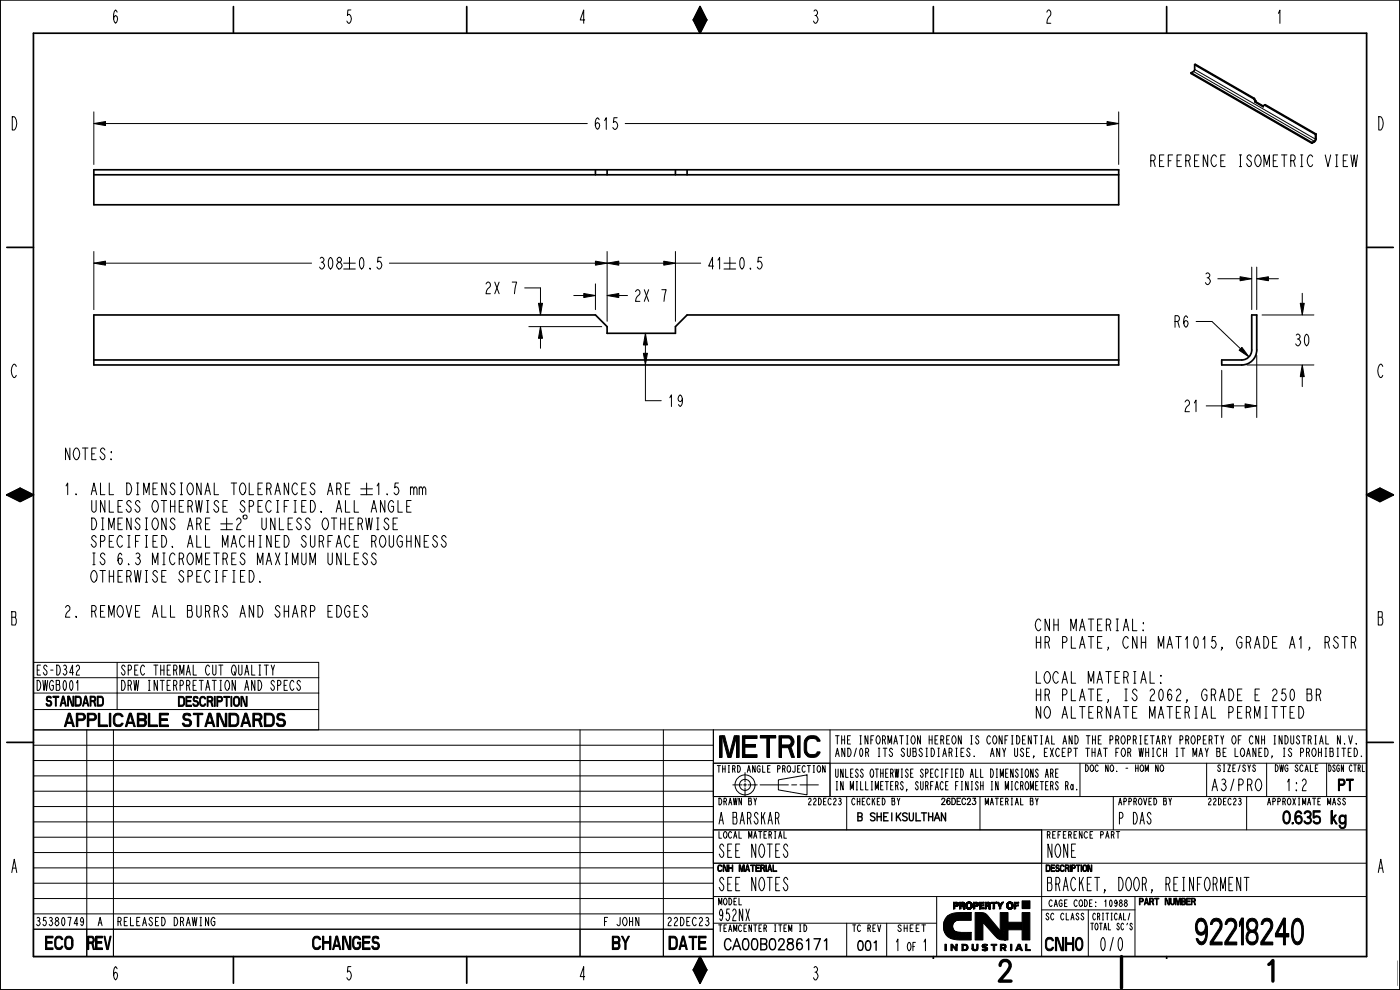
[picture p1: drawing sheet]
<svg xmlns="http://www.w3.org/2000/svg" width="420mm" height="297mm" viewBox="0 0 420 297" stroke-linecap="round" stroke-linejoin="round" font-family="sans-serif">
<g fill="#000">
<path d="M210 2l2 4h-4zM208 6h4l-2 4zM28.2 37.1l3.5-.6v1.2zM332.2 36.5l3.5 .6-3.5 .6zM28.2 79l3.5-.6v1.2zM182.2 79l3.5-.6v1.2zM178.7 78.4l3.5 .6-3.5 .6zM199.2 78.4l3.5 .6-3.5 .6zM162.2 98l.6 3.5h-1.2zM161.6 91h1.2l-.6 3.5zM175.2 88.1l3.5 .6-3.5 .6zM182.2 88.7l3.5-.6v1.2z"/>
<path d="M193.6 100l.6 3.5h-1.2zM372.1 83l3.5 .6-3.5 .6zM377.1 83.6l3.5-.6v1.2zM390.1 91h1.2l-.6 3.5zM193 106h1.2l-.6 3.5zM372.6 104.2l2.1 2.9-2.9-2zM390.7 109.5l.6 3.5h-1.2zM366.6 121.8l3.5-.6v1.2zM373.6 121.2l3.5 .6-3.5 .6zM2 148.5l4-2 4 2zM2 148.5h8l-4 2zM410 148.5l4-2 4 2z"/>
<path d="M410 148.5h8l-4 2zM59.2 214.4h.5v3.6h-.5zM284.1 275l7.3-1.2v2.3l-8 .1zM283.1 278h2.7zM283.1 277.9l2.7-.1zM283.1 278.1h2.7zM283.1 277.7l2.7-.1v.2l-2.7 .1zM283.1 278.2h2.8zM283.1 277.6l2.8-.1zM283.1 278.3l2.8-.1v.2h-2.8zM283.1 277.5l2.8-.1zM283.1 278.4l2.8 .1z"/>
<path d="M283.1 277.3l2.8-.1v.2l-2.8 .1zM283.2 278.5l2.7 .1zM283.2 277.2l2.8-.1zM283.2 278.6l2.8 .1-2.8 .1zM283.2 277.1l2.8-.1zM283.2 278.8h2.8zM283.2 277h2.8zM283.2 278.9h2.9zM283.2 276.9l2.9-.1-2.9 .2zM283.2 278.9l2.9 .1zM283.2 276.8h3zM283.2 279h3z"/>
<path d="M283.2 276.7l3-.1zM283.3 279.1h2.9zM283.3 276.6h3zM283.3 279.2h3zM283.3 276.6l3.1-.1zM283.3 279.2l3.1 .1zM283.3 276.5l3.1-.1zM283.3 279.3h3.2zM283.3 276.4h3.2zM283.3 279.4h3.2zM283.3 276.4l3.4-.1zM283.3 279.5h3.4z"/>
<path d="M283.3 276.3l3.5-.1zM283.4 279.5h3.4zM283.4 276.2h3.6zM283.4 279.6h3.6zM283.4 276.2l4.2-.1zM283.4 279.7h3.8zM283.4 279.7h4.4zM284.2 274.9l1-.6 1.3-.4 4.9-.1zM283.5 279.8l4.6-.1zM283.5 279.8l7.9-.1-6.1 1.8-1.2-.7zM292.6 273.8h2.2l1 .4 4.3 5 2.3-.3-3.3 2.4-4.2-4.6v5.3h-2.3zM300.1 273.8h2.3v2.9h4.3v2.2h-4.3l-2.3 .3z"/>
<path d="M306.7 270.2h2.3v2.4h-2.3zM306.7 273.8h2.3v8.2h-2.3zM210 287l2 4h-4zM208 291h4l-2 4zM283.5 283.3h.4v1.9h-.4zM285.3 281.5l6.1-1.8v2.3h-4zM285.3 283.3h.5l1 1.3 .4-1.3v1.9h-.4l-1.1-1.4v1.4h-.4zM286.8 283.3h.4l-.4 1.3zM289 283.6h1.3l.2 .8h-.4l-.3-.7zM288.6 285.2l1.6-.3-.5 .3zM288.6 283.3l.4 .3v1.3l.7-.1 .4-.4h.4l-.3 .5-1.6 .3zM288.6 283.3h1.1l.6 .3h-1.3z"/>
<path d="M291.6 283.3h.5v1.2h-.5zM291.6 284.5h.5zM291.6 284.6h.5zM291.6 284.7h.5zM291.7 284.7h.5zM291.7 284.7l.5 .1zM291.7 284.8h.6zM291.7 284.9h.7zM291.8 284.9h.7zM293 283.3h.5l-.2 1.6-1.5 .1 1.1-.3zM291.8 285h1.5l-.8 .2zM294.7 283.8h.5z"/>
<path d="M294.7 283.8l.5-.1zM294.7 283.9h.5zM294.7 283.7h.5zM294.7 283.7l.5-.1zM294.7 283.6h.5zM294.7 283.6h.6zM294.7 284h.6zM294.8 283.6h.5zM294.7 284h.7zM294.8 283.5h.6zM294.8 284h.6zM294.8 284l.7 .1z"/>
<path d="M294.9 284.7l1.3 .2-1.5 .1zM294.9 283.4l.6-.2 .8 .2-.3 .3zM294.8 284.1h.8zM294.8 284.1h1zM295.2 285.2h.7zM294.8 284.1l1.2 .1zM295.6 284.9l.7-.2-.1 .2zM296 283.7l.3-.3zM295 285.2l1-.1zM294.9 284.2h1.2zM294.9 285.1h1.2zM295 284.3h1.2z"/>
<path d="M295.1 284.3h1.1zM294.7 285h1.5zM295.2 284.3h1l.1 .4zM297.4 283.3h1.7v.3h-.7v1.6h-.4v-1.6h-.6zM299.1 281.3l3.3-2.4v3.1l-2.2-.1zM300.6 283.6h1.2l.1 .5h-.5l-.1-.5zM300.6 283.6v.7h1.2l-1.2 .2v.7h-.5zM300.1 283.3h1l-.5 .3-.5 1.6zM301 284.3l.9-.2zM300.6 284.5l1.2-.2-.4 .2 .5 .7h-.5l-.4-.7zM301.3 282h.5zM300.6 283.6l.5-.3 .7 .3z"/>
<path d="M303.2 283.3h.4v1.9h-.4zM305.5 283.3h.5l.1 1.2zM305.5 283.3l.2 .3-.4 .9h.8l-.1-1.2 .8 1.9h-.4l-.2-.4h-.9l-.2 .4h-.4zM307.7 283.3h.4v1.6h1.1v.3h-1.5z"/>
</g>
<g fill="none" stroke="#000" stroke-width=".3">
<path d="M208 6h4l-2 4zM210 2l2 4h-4zM28.2 37.1l3.5-.6v1.2zM28.2 33.6v15.7M31.7 37.1h144.5M187.6 37.1h144.6M332.2 36.5l3.5 .6-3.5 .6zM335.7 33.6v15.7M358.1 21.4l36.2 21v.2M358.4 20.8l36.3 21 .2-.1M28.2 79l3.5-.6v1.2zM28.2 75.5v17.4"/>
<path d="M31.7 79h61.8M116.8 79h61.9M178.7 78.4l3.5 .6-3.5 .6zM182.2 79l3.5-.6v1.2zM182.2 75.5v20.9M185.7 79h13.5M199.2 78.4l3.5 .6-3.5 .6zM202.7 75.5v20.9M202.7 79h7.5M157.4 86.4h4.8v4.6M158.7 98h21.9M161.6 91h1.2l-.6 3.5z"/>
<path d="M162.2 98l.6 3.5h-1.2zM172.2 88.7h3M175.2 88.1l3.5 .6-3.5 .6zM178.7 85.2v7.7M182.2 88.7l3.5-.6v1.2zM185.7 88.7h2.6M193.6 100l.6 3.5h-1.2zM358.9 96.4h4.7l8.6 8.2M365.4 83.6h6.7M372.1 83l3.5 .6-3.5 .6zM375.6 80.1v12.8M377.1 83.6l3.5-.6v1.2z"/>
<path d="M377.1 80.1v12.8M378.7 94.5h15.5M380.6 83.6h3M390.1 91h1.2l-.6 3.5zM390.7 88v3M162.2 101.5v3M193 106h1.2l-.6 3.5zM193.6 109.5v10.7h4.8M193.6 103.5v2.5M366.6 111.1v14.2M372.6 104.2l2.1 2.9-2.9-2zM374.2 109.5h20"/>
<path d="M377.1 106.6v18.7M390.7 109.5l.6 3.5h-1.2zM390.7 113v3M361.9 121.8h4.7M366.6 121.8l3.5-.6v1.2zM370.1 121.8h3.5M373.6 121.2l3.5 .6-3.5 .6zM2 148.5l4-2 4 2zM2 148.5h8l-4 2zM410 148.5l4-2 4 2zM410 148.5h8l-4 2zM10 198.7h85.6v14.2"/>
<path d="M35.1 198.7v14.2M10 203.3h85.6M26 219v68M34 219v68M58 214h2.9v.4h-2.9zM59.2 214.4h.5v3.6h-.5zM95.6 207.9h-85.6v79.1h400v-68h-400h85.6v-6.1h-85.6M174 219v68M199 219v68M214 219v68v-8.2h-204h204M249 219v20M10 237.4h204"/>
<path d="M10 232.8h204M10 228.2h204M10 223.6h204M214 229h35v10h-35zM214 239h196M214 229h196M219.9 235.5h2.7M223.1 235.5h.9M223.5 231.8v2.8M223.5 235v.9M223.5 236.4v2.4M224.4 235.5h2.8"/>
<path d="M228 235.5h8.5M233.5 234l8.6-1.5v6l-8.6-1.5zM237.5 235.5h1.5M240 235.5h5.5M254 239v10M294 239v10M297.2 227l.5-2.5 .6 2.5M297.4 226.1h.7M324 229v10M334 239v10M362 229v10M374 239v10"/>
<path d="M380 229v10M398 229v10M10 255.8h204M10 251.2h204M10 246.6h204M10 242h204M214 259h196M312.5 249v38M410 249h-196v10h98.5M10 274.2h204M10 269.6h204M10 265h204"/>
<path d="M10 260.4h204M214 277h67M214 269h196M254 277v10M266 277v10M281 269v18M283.1 277.9l2.7-.1zM283.1 278h2.7zM283.1 278.1h2.7zM283.1 277.7l2.7-.1v.2l-2.7 .1zM283.1 278.2h2.8zM283.1 277.6l2.8-.1z"/>
<path d="M283.1 278.3l2.8-.1v.2h-2.8zM283.1 277.5l2.8-.1zM283.1 278.4l2.8 .1zM283.1 277.3l2.8-.1v.2l-2.8 .1zM283.2 278.5l2.7 .1zM283.2 277.2l2.8-.1zM283.2 278.6l2.8 .1-2.8 .1zM283.2 277.1l2.8-.1zM283.2 277h2.8zM283.2 278.8h2.8zM283.2 278.9h2.9zM283.2 276.9l2.9-.1-2.9 .2z"/>
<path d="M283.2 278.9l2.9 .1zM283.2 276.8h3zM283.2 279h3zM283.2 276.7l3-.1zM283.3 279.1h2.9zM283.3 276.6h3zM283.3 279.2h3zM283.3 276.6l3.1-.1zM283.3 279.2l3.1 .1zM283.3 276.5l3.1-.1zM283.3 276.4h3.2zM283.3 279.3h3.2z"/>
<path d="M283.3 276.4l3.4-.1zM283.3 279.4h3.2zM283.3 276.3l3.5-.1zM283.3 279.5h3.4zM283.4 276.2h3.6zM283.4 279.5h3.4zM283.4 276.2l4.2-.1zM283.4 279.6h3.6zM283.4 279.7h3.8zM283.4 279.7h4.4zM283.5 279.8l7.9-.1-6.1 1.8-1.2-.7zM283.5 279.8l4.6-.1z"/>
<path d="M284.1 275l7.3-1.2v2.3l-8 .1zM284.2 274.9l1-.6 1.3-.4 4.9-.1zM292.6 273.8h2.2l1 .4 4.3 5 2.3-.3-3.3 2.4-4.2-4.6v5.3h-2.3zM300.1 273.8h2.3v2.9h4.3v2.2h-4.3l-2.3 .3zM306.7 270.2h2.3v2.4h-2.3zM306.7 273.8h2.3v8.2h-2.3zM312.5 273h28M326.5 273v14M340.5 269v18M208 291h4l-2 4zM210 287l2 4h-4zM283.5 283.3h.4v1.9h-.4z"/>
<path d="M285.3 281.5l6.1-1.8v2.3h-4zM285.3 283.3h.5l1 1.3 .4-1.3v1.9h-.4l-1.1-1.4v1.4h-.4zM286.8 283.3h.4l-.4 1.3zM288.6 283.3l.4 .3v1.3l.7-.1 .4-.4h.4l-.3 .5-1.6 .3zM288.6 285.2l1.6-.3-.5 .3zM288.6 283.3h1.1l.6 .3h-1.3zM289 283.6h1.3l.2 .8h-.4l-.3-.7zM291.6 283.3h.5v1.2h-.5zM291.6 284.5h.5zM291.6 284.6h.5zM291.6 284.7h.5zM291.7 284.7h.5z"/>
<path d="M291.7 284.7l.5 .1zM291.7 284.8h.6zM291.7 284.9h.7zM291.8 284.9h.7zM291.8 285h1.5l-.8 .2zM293 283.3h.5l-.2 1.6-1.5 .1 1.1-.3zM294.7 283.8h.5zM294.7 283.9h.5zM294.7 283.8l.5-.1zM294.7 283.7h.5zM294.7 283.7l.5-.1zM294.7 284h.6z"/>
<path d="M294.7 283.6h.5zM294.7 285h1.5zM294.7 284h.7zM294.7 283.6h.6zM294.8 284h.6zM294.8 283.6h.5zM294.8 284l.7 .1zM294.8 284.1h.8zM294.8 283.5h.6zM294.8 284.1h1zM294.8 284.1l1.2 .1zM294.9 283.4l.6-.2 .8 .2-.3 .3z"/>
<path d="M294.9 284.7l1.3 .2-1.5 .1zM294.9 285.1h1.2zM294.9 284.2h1.2zM295 284.3h1.2zM295 285.2l1-.1zM295.1 284.3h1.1zM295.2 284.3h1l.1 .4zM295.2 285.2h.7zM295.6 284.9l.7-.2-.1 .2zM296 283.7l.3-.3zM297.4 283.3h1.7v.3h-.7v1.6h-.4v-1.6h-.6zM299.1 281.3l3.3-2.4v3.1l-2.2-.1z"/>
<path d="M300.1 283.3h1l-.5 .3-.5 1.6zM300.6 283.6h1.2l.1 .5h-.5l-.1-.5zM300.6 283.6v.7h1.2l-1.2 .2v.7h-.5zM300.6 284.5l1.2-.2-.4 .2 .5 .7h-.5l-.4-.7zM300.6 283.6l.5-.3 .7 .3zM301 284.3l.9-.2zM301.3 282h.5zM303.2 283.3h.4v1.9h-.4zM305.5 283.3l.2 .3-.4 .9h.8l-.1-1.2 .8 1.9h-.4l-.2-.4h-.9l-.2 .4h-.4zM305.5 283.3h.5l.1 1.2zM307.7 283.3h.4v1.6h1.1v.3h-1.5zM314.1 290.7l.4-.7h.3a1.43 1.43 0 0 1-.3 2.3l-.4 1.7h1.2"/>
<circle cx="223.5" cy="235.5" r="3"/>
<circle cx="223.5" cy="235.5" r="1.66"/>
</g>
<g fill="none" stroke="#000" stroke-width=".51">
<path d="M0 0h420v297h-420zM10 10h400v277h-400zM70 2v8M140 2v8M208 6h4M208 6l2-4 2 4M208 6l2 4 2-4M280 2v8M350 2v8M358.4 19.4v1.7l-1 .8M358.4 19.4l.2-.1 17.8 10.2M358.4 19.4l17.8 10.2"/>
<path d="M357.4 21.9v.2l36.2 20.9M357.4 21.9l36.2 20.9M376.2 29.6l.4 .8M376.4 29.5l-.2 .1M376.4 29.5l.4 .8M376.6 30.4v.2M376.6 30.6l2.4 1.4v-.2l.6-.4 15.3 8.8M376.8 30.3l-.2 .1M376.8 30.5l-.2 .1M376.8 30.3v.2M376.8 30.5l2.2 1.3M379.4 31.5l15.3 8.8"/>
<path d="M28.2 50.9h307.5v10.5h-307.5zM28.2 52.4h307.5M178.7 50.9v1.5M182.2 50.9v1.5M202.7 50.9v1.5M206.2 50.9v1.5M393.6 42.8v.2M394.7 40.3l-.1 1.7-1 .8M394.9 40.2l-.1 1.9-1.2 .9M394.9 40.2l-.2 .1M2 74.2h8M410 74.2h8"/>
<path d="M28.2 94.5h150.5l3.5 3.5v2h20.5v-2l3.5-3.5h129.5v15h-307.5zM375.6 94.5h1.5v10.5a4.5 4.5 0 0 1-4.5 4.5h-6v-1.5h6a3 3 0 0 0 3-3zM28.2 108h307.5M2 148.5l4 2 4-2M2 148.5h8M2 148.5l4-2 4 2M410 148.5h8M410 148.5l4-2 4 2M410 148.5l4 2 4-2M2 222.7h8M410 222.7h8M70 287v8"/>
<path d="M140 287v8M208 291h4M208 291l2 4 2-4M208 291l2-4 2 4M280 287v8M301.4 284.5h.1"/>
</g>
<path d="M58 214.2h2.9" fill="none" stroke="#000" stroke-width=".43"/>
<path d="M275 287.8h144.2v8.6h-144.2z" fill-rule="evenodd" fill="#fff"/>
<path d="M300.1 289.6a1.52 1.52 0 0 1 1-1.4h1a1.58 1.58 0 0 1 .7 2.3l-.5 .9-2.5 2.9h3.5" fill="none" stroke="#000" stroke-width="1"/>
<path d="M217 281.4h32.2v4.6h-32.2z" fill-rule="evenodd" fill="#fff"/>
<g fill="none" stroke="#000" stroke-width=".42">
<path d="M219.3 282.4a.98 .98 0 0 0-1.2-.8 .98 .98 0 0 0-.7 1.3l.1 1.2a.89 .89 0 0 0 .9 .9 .89 .89 0 0 0 .9-.9M219.9 284.9l1.1-3.3 1.2 3.3M220.3 283.8h1.5M223.2 281.8l.7-.2a1.94 1.94 0 0 1 .6 2.7l-.2 .5-.7 .1a2.35 2.35 0 0 1-.4-3.1zM225.9 281.8l.6-.2a1.55 1.55 0 0 1 .8 1.9l-.4 1.3-.6 .1a1.57 1.57 0 0 1-.8-1.9zM228.3 283.2h1.1a.9 .9 0 0 1 .7 .9 .9 .9 0 0 1-.7 .8h-1.1v-3.3h1.1a.8 .8 0 0 1 .7 .8 .8 .8 0 0 1-.7 .8M231.2 281.8l.7-.2a1.55 1.55 0 0 1 .8 1.9l-.4 1.3-.7 .1a2.35 2.35 0 0 1-.4-3.1zM233.7 282.4l.1-.5a.89 .89 0 0 1 1.2-.1l.1 .1a1.17 1.17 0 0 1-.3 1.5l-1.3 1.5h1.9M236.5 281.8a.71 .71 0 0 0 .2 1.1 1.1 1.1 0 0 1 1.3 .7 1.1 1.1 0 0 1-.6 1.3 .98 .98 0 0 1-1.2-.7 .98 .98 0 0 1 .8-1.2l.6-.1a.65 .65 0 0 0 .3-.7 .65 .65 0 0 0-.5-.6zM240.6 282.1a.82 .82 0 0 0-1.2-.3 3.1 3.1 0 0 0 0 3 .96 .96 0 0 0 1.4-.9 .96 .96 0 0 0-1.4-.9l-.4 .8M242 282.3l.6-.7v3.3M244.2 281.6h1.9l-1.3 3.3"/>
<path d="M247.3 282.3l.7-.7v3.3"/>
</g>
<path d="M257 243.7h26.8v3.3h-26.8z" fill-rule="evenodd" fill="#fff"/>
<g fill="none" stroke="#000" stroke-width=".42">
<path d="M257.4 245l1.2 .2v.8l-.4 .2h-.8v-2.3l1.2 .2v.7l-.4 .2M262.5 244.2a.73 .73 0 0 0-.7-.4 .73 .73 0 0 0-.6 .6l.4 .5 .7 .3a.57 .57 0 0 1 .2 .6 .57 .57 0 0 1-.4 .4h-.7l-.2-.3M263.2 243.9v2.3M263.2 245h1.2M264.4 243.9v2.3M265.2 245h.8M266.5 243.9h-1.3v2.3h1.3M267.6 243.9v2.3M269 243.9v2.3M269.4 244.9l.9 1.3M270.3 243.9l-1.3 1.5M272.2 244.2a.68 .68 0 0 0-.9-.3 .68 .68 0 0 0-.4 .8l1.1 .5a.57 .57 0 0 1 .2 .6 .57 .57 0 0 1-.5 .4h-.7l-.2-.3"/>
<path d="M272.8 243.9v1.7l.3 .6h.2l.7-.3v-2M274.9 243.9v2.3h1.3M276.5 243.9h1.5M277.2 243.9v2.3M278.6 245h1.2M278.6 243.9v2.3M279.8 243.9v2.3M280.3 246.2l.9-2.3 .8 2.3M280.6 245.4h1.1M283.7 243.9v2.3l-1.2-2.3v2.3"/>
</g>
<path d="M282.3 239.4h10.7v2.6h-10.7z" fill-rule="evenodd" fill="#fff"/>
<path d="M282.6 239.9l.3-.4h.3l.3 .3-1 1.6h1.1M285 239.8l-.1-.2a.94 .94 0 0 0-1 .7 .94 .94 0 0 0 .6 1.1 .54 .54 0 0 0 .6-.8 .54 .54 0 0 0-.9-.1l-.1 .2M285.6 239.5a.96 .96 0 0 1 1.1 .9 .96 .96 0 0 1-1.1 1zM288.2 239.5h-1v1.9h1M289.7 239.9a.57 .57 0 0 0-.7-.4 .57 .57 0 0 0-.4 .7v.5a.57 .57 0 0 0 .4 .7 .57 .57 0 0 0 .7-.5M290.3 239.9l.3-.4 .5 .1v.6l-.9 1.2h1M291.9 239.5h.8l-.4 .7a.59 .59 0 0 1 .4 .9 .59 .59 0 0 1-1-.1M287.2 240.4h.6" fill="none" stroke="#000" stroke-width=".34"/>
<path d="M257 282h6.9v4h-6.9z" fill-rule="evenodd" fill="#fff"/>
<path d="M257.7 282.4l.6-.1a1.66 1.66 0 0 1 .5 2.3l-.2 .4-.6 .1a1.66 1.66 0 0 1-.5-2.3zM260 282.4l.6-.1a1.66 1.66 0 0 1 .5 2.3l-.2 .4-.6 .1a1.66 1.66 0 0 1-.5-2.3zM262.3 282.8l.6-.5v2.8" fill="none" stroke="#000" stroke-width=".42"/>
<text font-size="10.4" x="355.3" y="283.5">92218240</text>
<text font-size="9.8" x="318.2" y="295.7">NOT FOR PRODUCTION</text>
<text font-size="8.5" x="213.3" y="227.2">METRIC</text>
<g font-size="5.2">
<text x="33.5" y="7">6</text>
<text x="103.5" y="7">5</text>
<text x="173.5" y="7">4</text>
<text x="243.5" y="7">3</text>
<text x="313.5" y="7">2</text>
<text x="382.8" y="7">1</text>
<text x="3.1" y="39">D</text>
<text x="413.1" y="39">D</text>
<text x="3.1" y="113.3">C</text>
<text x="413.1" y="113.3">C</text>
<text x="3.1" y="187.5">B</text>
<text x="413.1" y="187.5">B</text>
<text x="19.3" y="218">APPLICABLE</text>
<text x="60.5" y="218">STANDARDS</text>
<text x="381.1" y="247.2">0.635 kg</text>
<text x="215.3" y="257.2">SEE NOTES</text>
<text x="313.8" y="257.2">NONE</text>
<text x="3.1" y="261.8">A</text>
<text x="413.1" y="261.8">A</text>
<text x="215.3" y="267.2">SEE NOTES</text>
<text x="313.8" y="267.2">BRACKET, DOOR, REINFORMENT</text>
<text x="13.4" y="284.9">ECO REV</text>
<text x="93.1" y="284.9">CHANGES</text>
<text x="183.4" y="284.9">BY</text>
<text x="200.3" y="284.9">DATE</text>
<text x="313.3" y="285.2">CNH0</text>
<text x="329.6" y="285.2">0/0</text>
<text x="33.5" y="294">6</text>
<text x="103.5" y="294">5</text>
<text x="173.5" y="294">4</text>
<text x="243.5" y="294">3</text>
</g>
<g font-size="4.6">
<text x="178" y="38.8">615</text>
<text x="343.4" y="50">REFERENCE ISOMETRIC VIEW</text>
<text x="95.2" y="80.7">308± 0.5</text>
<text x="212" y="80.7">41± 0.5</text>
<text x="145.2" y="88.1">2X 7</text>
<text x="361" y="85.4">3</text>
<text x="190" y="90.4">2X 7</text>
<text x="351.9" y="98.2">R6</text>
<text x="388.1" y="103.7">30</text>
<text x="200.1" y="122">19</text>
<text x="354.9" y="123.5">21</text>
<text x="19" y="137.9">NOTES:</text>
<text x="19" y="148.4">1. ALL DIMENSIONAL TOLERANCES ARE ± 1.5 mm</text>
<text x="26.9" y="153.7">UNLESS OTHERWISE SPECIFIED. ALL ANGLE</text>
<text x="26.9" y="158.9">DIMENSIONS ARE ± 2° UNLESS OTHERWISE</text>
<text x="26.9" y="164.2">SPECIFIED. ALL MACHINED SURFACE ROUGHNESS</text>
<text x="26.9" y="169.4">IS 6.3 MICROMETRES MAXIMUM UNLESS</text>
<text x="26.9" y="174.7">OTHERWISE SPECIFIED.</text>
<text x="19" y="185.2">2. REMOVE ALL BURRS AND SHARP EDGES</text>
<text x="310.3" y="189.2">CNH MATERIAL:</text>
<text x="310.3" y="194.5">HR PLATE, CNH MAT1015, GRADE A1, RSTR</text>
<text x="310.3" y="205">LOCAL MATERIAL:</text>
<text x="310.3" y="210.2">HR PLATE, IS 2062, GRADE E 250 BR</text>
<text x="310.3" y="215.5">NO ALTERNATE MATERIAL PERMITTED</text>
<text x="363" y="237.2">A3/PRO</text>
<text x="385.5" y="237.2">1:2</text>
<text x="401.3" y="237.2">PT</text>
<text x="215.3" y="247.2">A BARSKAR</text>
<text x="335.3" y="247.2">P DAS</text>
<text x="215.3" y="276.2">952NX</text>
<text x="268.2" y="285.2">1</text>
<text x="276.5" y="285.2">1</text>
</g>
<g font-size="3.9">
<text x="10.7" y="202.5">ES-D342</text>
<text x="37" y="202.5">SPEC THERMAL CUT QUALITY</text>
<text x="10.7" y="207.1">DWGB001</text>
<text x="37" y="207.1">DRW INTERPRETATION AND SPECS</text>
<text x="13.8" y="211.9">STANDARD</text>
<text x="53.5" y="211.9">DESCRIPTION</text>
</g>
<g font-size="3.3">
<text x="250.3" y="223.2">THE INFORMATION HEREON IS CONFIDENTIAL AND THE PROPRIETARY PROPERTY OF CNH</text>
<text x="250.3" y="227">AND/0R ITS SUBSIDIARIES.</text>
<text x="298.7" y="227">ANY USE, EXCEPT THAT FOR WHICH IT MAY BE LOANED, IS</text>
<text x="381.6" y="223.2">INDUSTRIAL N.V.</text>
<text x="389.8" y="227">PROHIBITED.</text>
<text x="250.3" y="233.2">UNLESS OTHERWISE SPECIFIED ALL DIMENSIONS ARE</text>
<text x="250.3" y="237">IN MILLIMETERS, SURFACE FINISH IN MICROMETERS Ra.</text>
<text x="10.2" y="277.7">35380749</text>
<text x="29.1" y="277.7">A</text>
<text x="34.9" y="277.7">RELEASED DRAWING</text>
<text x="180.7" y="277.7">F JOHN</text>
<text x="199.7" y="277.7">22DEC23</text>
<text x="272" y="285.2">OF</text>
</g>
<text font-size="2.9" x="285.9" y="272.7">PROPERTY OF</text>
<g font-size="2.6">
<text x="214.9" y="231.7">THIRD ANGLE PROJECTION</text>
<text x="325.3" y="231.5">DOC NO. - HOM NO</text>
<text x="364.8" y="231.5">SIZE/SYS</text>
<text x="382" y="231.5">DWG SCALE</text>
<text x="398.1" y="231.5">DSGN CTRL</text>
<text x="215.3" y="241.5">DRAWN BY</text>
<text x="241.8" y="241.5">22DEC23</text>
<text x="255.3" y="241.5">CHECKED BY</text>
<text x="295.3" y="241.5">MATERIAL BY</text>
<text x="335.3" y="241.5">APPROVED BY</text>
<text x="361.8" y="241.5">22DEC23</text>
<text x="379.6" y="241.5">APPROXIMATE MASS</text>
<text x="215.3" y="251.5">LOCAL MATERIAL</text>
<text x="313.8" y="251.5">REFERENCE PART</text>
<text x="215.3" y="261.5">CNH MATERIAL</text>
<text x="313.8" y="261.5">DESCRIPTION</text>
<text x="215.3" y="271.5">MODEL</text>
<text x="313.3" y="276">SC CLASS</text>
<text x="314.1" y="272">CAGE CODE: 10988</text>
<text x="327.5" y="276">CRITICAL/</text>
<text x="341.8" y="271.5">PART NUMBER</text>
<text x="215.3" y="279.5">TEAMCENTER ITEM ID</text>
<text x="255.4" y="279.5">TC REV</text>
<text x="268.9" y="279.5">SHEET</text>
<text x="326.8" y="279">TOTAL SC'S</text>
</g>
</svg>
